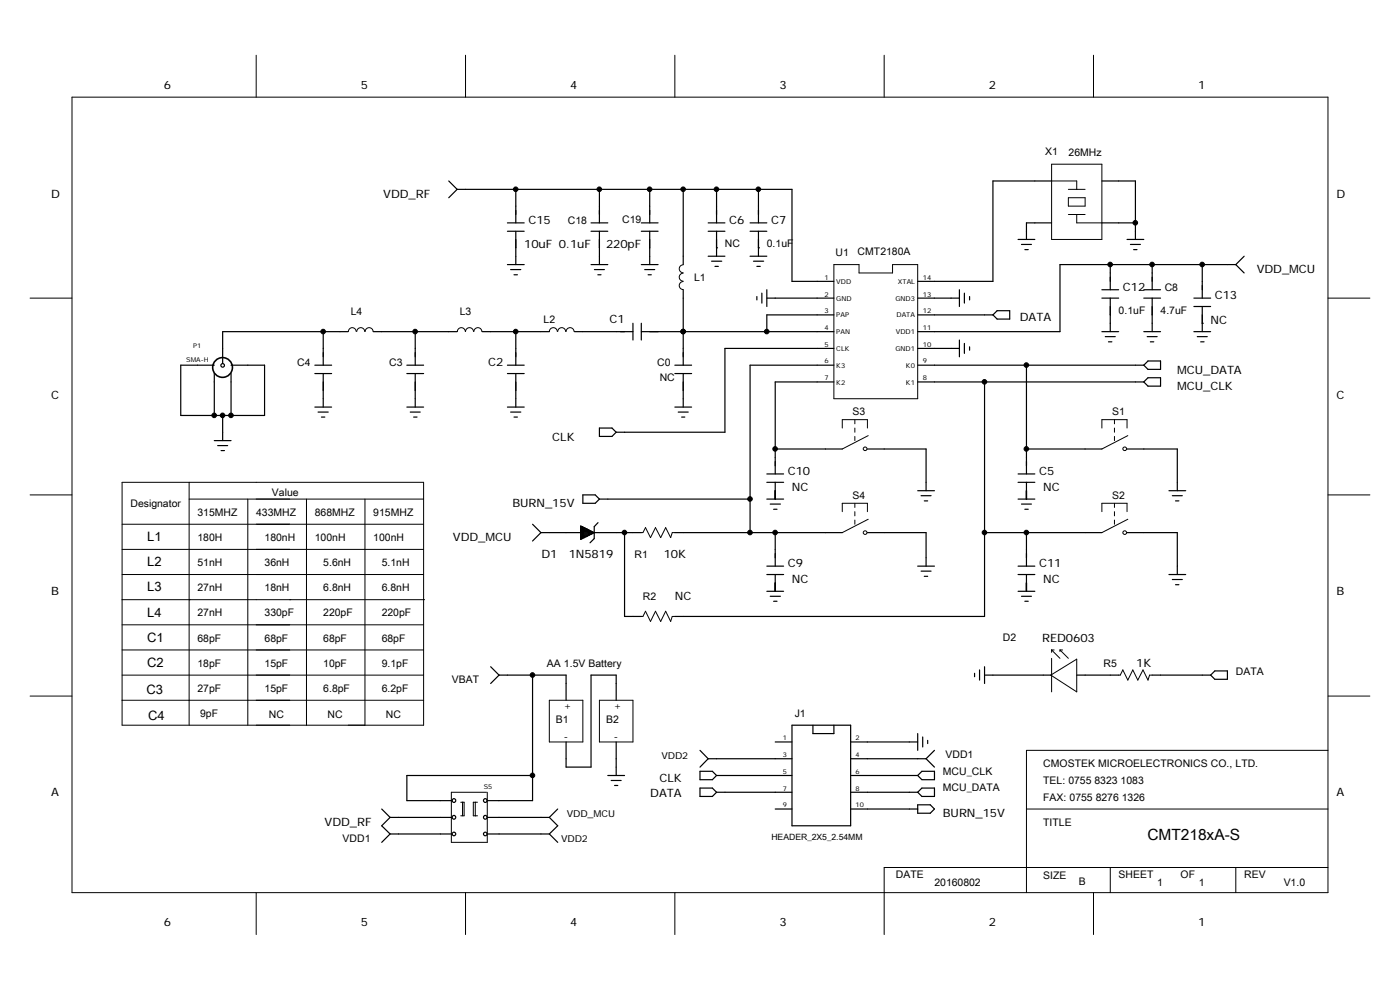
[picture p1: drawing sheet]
<svg xmlns="http://www.w3.org/2000/svg" width="297mm" height="210mm" viewBox="0 0 297 210" stroke-linecap="round" stroke-linejoin="round" font-family="sans-serif">
<g fill="none" stroke="#000" stroke-width=".21">
<path d="M54.3 11.7v8.9M98.8 11.7v8.9M143.2 11.7v8.9M187.6 11.7v8.9M232 11.7v8.9M15.3 20.6h266.4v168.7h-266.4zM223.1 34.8h10.7v16h-10.7zM223.1 38.4h5.3v1.8M144.9 56.2a.85 .85 0 0 0-.8 .8 .85 .85 0 0 0 .8 .9M144.9 57.9a.85 .85 0 0 0-.8 .9 .85 .85 0 0 0 .8 .8M144.9 59.7a.85 .85 0 0 0-.8 .9 .85 .85 0 0 0 .8 .8M176.9 56.1h5.3v1.8h7.1v-1.8h5.4v28.5h-17.8z"/>
<path d="M226.6 40.2h3.6M226.6 45.5h3.6M226.6 41.9h3.6v1.8h-3.6zM228.4 45.5v1.8h5.4M6.4 63.2h8.9M73.9 70.3a.83 .83 0 0 1 .8-.8 .83 .83 0 0 1 .9 .8M75.7 70.3a.85 .85 0 0 1 .8-.8 .85 .85 0 0 1 .9 .8M77.5 70.3a.85 .85 0 0 1 .8-.8 .85 .85 0 0 1 .9 .8M97 70.3a.85 .85 0 0 1 .9-.8 .85 .85 0 0 1 .8 .8M98.8 70.3a.85 .85 0 0 1 .8-.8 .85 .85 0 0 1 .8 .8M100.5 70.3a.85 .85 0 0 1 .9-.8 .85 .85 0 0 1 .8 .8M116.5 70.3a.85 .85 0 0 1 .9-.8 .85 .85 0 0 1 .8 .8"/>
<path d="M118.3 70.3a.85 .85 0 0 1 .9-.8 .85 .85 0 0 1 .8 .8M120.1 70.3a.85 .85 0 0 1 .8-.8 .85 .85 0 0 1 .9 .8M281.7 63.2h8.9M178.7 90.8v-1.8h5.3v1.8M181.3 89v.9M181.3 90.8v.9M181.3 92.6v.9M184.2 92.4l-5.5 2.8M233.8 90.8v-1.8h5.3v1.8M236.4 89v.9M236.4 90.8v.9M236.4 92.6v.9"/>
<path d="M239.3 92.4l-5.5 2.8M6.4 105h8.9M25.9 102.3h64v51.5h-64zM25.9 116.5h64M25.9 111.2h64M40.1 102.3v51.5M40.1 105.9h49.8M52.6 105.9v47.9M65 105.9v47.9M77.4 105.9v47.9M136.1 113h.3l.5-1.1 1.1 2.1 1.1-2.1 1.1 2.1 1-2.1 1.1 2.1 .3-1h.6M178.7 108.5v-1.7h5.3v1.7"/>
<path d="M181.3 106.8v.8M181.3 108.5v.9M181.3 110.3v.9M184.2 110.1l-5.5 2.9M233.8 108.5v-1.7h5.3v1.7M236.4 106.8v.8M236.4 108.5v.9M236.4 110.3v.9M239.3 110.1l-5.5 2.9M281.7 105h8.9M25.9 121.9h64M25.9 132.5h64"/>
<path d="M25.9 137.9h64M25.9 127.2h64M40.1 127.2h.1M61.5 127.2h.1M89.9 127.2h.1M136.1 130.8h.3l.5-1.1 1.1 2.1 1.1-2.1 1.1 2.1 1-2.1 1.1 2.1 .3-1h.6M223.1 137.9h.5M223.1 137.9v.5M223.1 139.6v7.2M223.1 137.9l1.8 1.7M224.9 137.9h.5M224.9 137.9l1.7 1.7"/>
<path d="M224.9 137.9v.3M6.4 147.7h8.9M25.9 143.2h64M25.9 148.5h64M116.5 148.5h7.1v8.9h-7.1zM127.2 148.5h7.1v8.9h-7.1zM222.9 143.2l5.5-3.4v7zM237.3 143.2h.4l.5-1.1 1.1 2.2 1-2.2 1.1 2.2 1.1-2.2 1 2.2 .4-1.1h.5M281.7 159.2h-63.9v30.1M281.8 147.7h8.8M97.7 170.2h.8v2.9h-.8M98.1 170.2v2.9"/>
<path d="M100.8 170.2v2.9M101.3 170.2h-.9v2.9h.9M103.2 168.1h-7.4v10.6h7.6v-10.6M217.8 171.6h63.9M54.3 189.3v8.9M98.8 189.3v8.9M143.2 189.3v8.9M217.8 184h.1M232 189.3v8.9M235.5 184v5.3M262.2 184v5.3M281.7 184h-94.1v14.2"/>
<circle cx="183.5" cy="95.2" r=".39"/>
<circle cx="238.6" cy="95.2" r=".39"/>
<circle cx="183.5" cy="113" r=".39"/>
<circle cx="238.6" cy="113" r=".39"/>
</g>
<g fill="none" stroke="#000" stroke-width=".25">
<path d="M95.2 38.4l1.8 1.8M223.1 38.4h-12.5v21.3h-15.9M233.8 38.4h7.1v12.4M97 40.2h71v19.5h8.9M97 40.2l-1.8 1.7M107.6 47.3h3.6M107.6 49.1h3.6M107.6 56.1h3.6M108.3 57.2h2.2M109 58.3h.8M109.4 40.2v7.1M109.4 49.1v7"/>
<path d="M125.4 47.3h3.5M125.4 49.1h3.5M125.4 56.1h3.5M126.1 57.2h2.1M126.8 58.3h.7M127.2 40.2v7.1M127.2 49.1v7M136.1 47.3h3.5M136.1 49.1h3.5M136.1 56.1h3.5M136.8 57.2h2.1M137.5 58.3h.7"/>
<path d="M137.8 40.2v7.1M137.8 49.1v7M144.9 40.2v15.9M150.2 47.3h3.6M150.2 49.1h3.6M150.2 54.3h3.6M151 55.4h2.1M151.7 56.5h.7M152 52.6h.1M152 40.2v7.1M152 49.1v5.2M159.1 47.3h3.6"/>
<path d="M159.1 49.1h3.6M159.1 54.3h3.6M159.8 55.4h2.2M160.6 56.5h.7M160.9 52.6h.1M160.9 40.2v7.1M160.9 49.1v5.2M216 50.8h3.5M216.7 51.9h2.1M217.4 53h.7M223.1 47.3h-5.3v3.5M233.8 47.3h7.1"/>
<path d="M235.5 56.1v5.4M239.1 50.8h3.5M239.8 51.9h2.1M240.5 53h.7M244.4 56.1v5.4M255.1 56.1v7.1M262.2 56.1h-37.3v14.3h-30.2M262.2 56.1l1.7 1.8M263.9 54.3l-1.7 1.8M45.5 77.5h-7.2v10.6h17.8v-10.6h-7.1M45.5 79.2v8.9M49 79.2v8.9"/>
<path d="M66.8 77.5h3.6M66.8 79.2h3.6M68.6 70.4v7.1M68.6 79.2v7.2M73.9 70.4h-26.7v6.7M79.2 70.4h17.8M86.3 77.5h3.6M86.3 79.2h3.6M88.1 70.4v7.1M88.1 79.2v7.2M102.3 70.4h14.2M107.6 77.5h3.6"/>
<path d="M107.6 79.2h3.6M109.4 70.4v7.1M109.4 79.2v7.2M121.9 70.4h12.4M134.3 68.6v3.5M136.1 70.4h40.8M136.1 68.6v3.5M143.2 77.5h3.5M143.2 79.2h3.5M144.9 70.4h.1M144.9 61.5v16M144.9 79.2v7.2"/>
<path d="M160.6 62.9v.7M161.6 62.2v2.1M162.7 63.2h14.2M162.7 61.5v3.5M176.9 77.5h-17.8v35.5M176.9 66.8h-14.2v3.6M176.9 73.9h-23.1v17.8h-23.1M194.7 63.2h8.8M194.7 77.5h47.9M194.7 66.8h15.9M194.7 73.9h8.8M203.5 61.5v3.5"/>
<path d="M203.5 72.1v3.6M204.6 62.2v2.1M204.6 72.8v2.2M205.7 62.9v.7M205.7 73.6v.7M210.6 66.8l.9-.9h2.7v1.8h-2.7zM217.8 77.5v23M233.8 61.5h3.5M233.8 63.2h3.5M233.8 70.4h3.5M234.5 71.4h2.1M235.2 72.5h.7"/>
<path d="M235.5 63.2v7.2M242.6 61.5h3.6M242.6 63.2h3.6M242.6 70.4h3.6M242.6 77.5l.9-.9h2.7v1.8h-2.7zM243.4 71.4h2.1M244 72.5h.8M244.4 63.2v7.2M253.3 63.2h3.5M253.3 70.4h3.5M253.3 65h3.5M254 71.4h2.1"/>
<path d="M254.7 72.5h.7M255.1 68.6h.1M255.1 65v5.4M45.5 93.5h3.5M46.2 94.5h2.1M46.9 95.6h.7M47.2 88.1v5.4M66.8 86.4h3.6M67.5 87.4h2.1M68.2 88.5h.7M86.3 86.4h3.6M87 87.4h2.1"/>
<path d="M87.7 88.5h.8M107.6 86.4h3.6M108.3 87.4h2.2M109 88.5h.8M127.2 90.8h2.6l.9 .9-.9 .9h-2.6zM143.2 86.4h3.5M143.9 87.4h2.1M144.6 88.5h.7M164.5 95.2h14.2M176.9 81h-12.4v19.5M184 95.2h12.5v8.9M194.7 81h47.9"/>
<path d="M208.9 81v49.8h-65.7M217.8 95.2h16M239.1 95.2h10.7v8.9M242.6 81l.9-.9h2.7v1.8h-2.7zM113 111.2l1.8 1.8M114.8 113h8.8M114.8 113l-1.8 1.8M123.2 111.6l2.9 1.4-2.9 1.4zM123.2 114.2h.3M123.2 114h.8M123.2 113.8h1.3M123.2 113.5h1.8"/>
<path d="M123.2 113.3h2.4M123.2 113h2.9M123.2 112.8h2.4M123.2 112.5h1.9v.9M123.2 112.3h1.4M123.2 112h.9M123.2 111.8h.4M123.3 111.6v2.7M123.6 111.8v2.4M123.6 105h2.7l.9 .9-.9 .9h-2.7zM123.8 111.9v2.2M124.1 112v2"/>
<path d="M124.3 112.1v1.8M124.6 112.3v1.4M124.8 112.4v1.2M125.3 112.6v.8M125.6 112.8v.4M125.8 112.9v.2M126.1 113h10M126.9 110.9l-.8 .8v2.5l-.9 .9M127.2 105.9h31.9M132.5 113v17.8h3.6M143.2 113h35.5M162.7 100.5h3.5"/>
<path d="M162.7 102.3h3.5M162.7 105.9h3.5M163.4 106.9h2.2M164.1 108h.7M164.5 102.3v3.6M164.5 113v7.1M184 113h12.5v7.1M194.7 104.1h3.5M195.4 105.1h2.1M196.1 106.2h.7M208.9 113h24.9M216 100.5h3.5"/>
<path d="M216 102.3h3.5M216 105.9h3.5M216.7 106.9h2.1M217.4 108h.7M217.8 102.3v3.6M217.8 113v7.1M239.1 113h10.7v8.9M248 104.1h3.5M248.7 105.1h2.1M249.4 106.2h.7M162.7 120.1h3.5M162.7 121.9h3.5"/>
<path d="M162.7 125.4h3.5M163.4 126.5h2.2M164.1 127.5h.7M164.5 121.9v3.5M194.7 120.1h3.5M195.4 121.2h2.1M196.1 122.3h.7M216 120.1h3.5M216 121.9h3.5M216 125.4h3.5M216.7 126.5h2.1M217.4 127.5h.7"/>
<path d="M217.8 121.9v3.5M248 121.9h3.5M248.7 122.9h2.1M249.4 124h.7M104.1 141.4l1.8 1.8M105.9 143.2h14.2v5.3M105.9 143.2l-1.8 1.8M113 143.2v26.6h-9.6M130.7 148.5v-5.3h-5.3v19.5h-5.3v-5.3M130.7 157.4v7.1M148.5 159.2l1.7 1.7M164.5 157.4h3.5"/>
<path d="M168 153.8h12.5v21.4h-12.5zM172.5 153.8v1.8h4.4v-1.8M180.5 157.4h14.2M194.7 155.6v3.6M195.7 156.3v2.1M196.8 157v.7M198.2 159.2l-1.7 1.7M206.7 142.8v.7M207.8 142.1v2.2M208.9 143.2h14.2M208.9 141.4v3.6M228.4 143.2h8.9"/>
<path d="M244.4 143.2h12.4M256.8 143.2l.9-.9h2.7v1.8h-2.7zM81 171.6l1.8 1.8M82.8 173.4h13.1M82.8 176.9h13.1M82.8 173.4l-1.8 1.8 1.8 1.7M82.8 176.9l-1.8 1.8M103.4 173.4h13.1M103.4 176.9h13.1M113 164.5h-26.7v5.3h9.6M116.5 173.4l1.8 1.8-1.8 1.7M116.5 176.9l1.8 1.8"/>
<path d="M118.3 171.6l-1.8 1.8M128.9 164.5h3.6M129.7 165.6h2.1M130.4 166.6h.7M148.5 163.6h2.6l.9 .9-.9 .9h-2.6zM148.5 167.2h2.6l.9 .9-.9 .8h-2.6zM150.2 160.9h17.8M150.2 160.9l-1.7 1.8M152 164.5h16M152 168.1h16M164.5 171.6h3.5M180.5 160.9h16"/>
<path d="M180.5 164.5h14.2M180.5 168.1h14.2M180.5 171.6h14.2M194.7 170.7h2.7l.8 .9-.8 .9h-2.7zM195.6 163.6h2.6v1.8h-2.6l-.9-.9zM195.6 167.2h2.6v1.7h-2.6l-.9-.8zM196.5 160.9l1.7 1.8"/>
<circle cx="47.2" cy="77.5" r=".38"/>
<circle cx="96.3" cy="173.4" r=".39"/>
<circle cx="96.3" cy="169.8" r=".39"/>
<circle cx="96.3" cy="176.9" r=".38"/>
<circle cx="102.9" cy="173.4" r=".39"/>
<circle cx="102.9" cy="169.8" r=".39"/>
<circle cx="102.9" cy="176.9" r=".38"/>
</g>
<circle cx="47.2" cy="77.9" r="2.1" fill="none" stroke="#000" stroke-width=".34"/>
<g fill="#000" stroke="#000" stroke-width=".21">
<circle cx="109.4" cy="40.1" r=".49"/>
<circle cx="127.1" cy="40.1" r=".49"/>
<circle cx="137.8" cy="40.1" r=".49"/>
<circle cx="144.9" cy="40.1" r=".49"/>
<circle cx="152" cy="40.1" r=".49"/>
<circle cx="160.9" cy="40.1" r=".49"/>
<circle cx="235.5" cy="56.1" r=".49"/>
<circle cx="240.8" cy="47.3" r=".49"/>
<circle cx="244.4" cy="56.1" r=".49"/>
<circle cx="255" cy="56.1" r=".49"/>
<circle cx="68.6" cy="70.3" r=".49"/>
<circle cx="88.1" cy="70.3" r=".49"/>
<circle cx="109.4" cy="70.3" r=".49"/>
<circle cx="144.9" cy="70.3" r=".49"/>
<circle cx="162.7" cy="70.3" r=".49"/>
<circle cx="217.7" cy="77.4" r=".49"/>
<circle cx="45.4" cy="88.1" r=".49"/>
<circle cx="47.2" cy="88.1" r=".49"/>
<circle cx="49" cy="88.1" r=".49"/>
<circle cx="164.4" cy="95.2" r=".49"/>
<circle cx="208.8" cy="81" r=".49"/>
<circle cx="217.7" cy="95.2" r=".49"/>
<circle cx="132.5" cy="113" r=".49"/>
<circle cx="159.1" cy="113" r=".49"/>
<circle cx="159.1" cy="105.8" r=".49"/>
<circle cx="164.4" cy="113" r=".49"/>
<circle cx="208.8" cy="113" r=".49"/>
<circle cx="217.7" cy="113" r=".49"/>
<circle cx="113" cy="143.2" r=".49"/>
<circle cx="113" cy="164.5" r=".49"/>
</g>
<text font-size="3.3" x="243.4" y="178.1">CMT218xA-S</text>
<g font-size="2.7">
<text x="31.2" y="114.8">L1</text>
<text x="31.2" y="120.1">L2</text>
<text x="31.2" y="125.4">L3</text>
<text x="31.2" y="130.9">L4</text>
<text x="31.2" y="136.1">C1</text>
<text x="31.2" y="141.4">C2</text>
<text x="31.1" y="147.3">C3</text>
<text x="31.4" y="152.8">C4</text>
</g>
<g font-size="2.4">
<text x="34.8" y="18.8">6</text>
<text x="76.5" y="18.8">5</text>
<text x="121" y="18.8">4</text>
<text x="165.3" y="18.8">3</text>
<text x="209.8" y="18.8">2</text>
<text x="254.2" y="18.8">1</text>
<text x="10.8" y="41.9">D</text>
<text x="81.3" y="41.9">VDD_RF</text>
<text x="283.5" y="41.9">D</text>
<text x="112.1" y="47.4">C15</text>
<text x="154.7" y="47.4">C6</text>
<text x="163.6" y="47.4">C7</text>
<text x="111.2" y="52.7">10uF 0.1uF</text>
<text x="128.6" y="52.7">220pF</text>
<text x="266.6" y="58">VDD_MCU</text>
<text x="238.2" y="61.6">C12</text>
<text x="257.7" y="63.4">C13</text>
<text x="129.3" y="68.6">C1</text>
<text x="216.4" y="68.1">DATA</text>
<text x="256.8" y="68.7">NC</text>
<text x="103.5" y="77.6">C2</text>
<text x="249.8" y="79.2">MCU_DATA</text>
<text x="249.8" y="82.8">MCU_CLK</text>
<text x="10.8" y="84.6">C</text>
<text x="283.5" y="84.6">C</text>
<text x="117.2" y="93.5">CLK</text>
<text x="167.1" y="100.7">C10</text>
<text x="220.4" y="100.7">C5</text>
<text x="108.7" y="107.6">BURN_15V</text>
<text x="168" y="104.2">NC</text>
<text x="221.3" y="104.2">NC</text>
<text x="96.1" y="114.8">VDD_MCU</text>
<text x="114.8" y="118.4">D1</text>
<text x="120.6" y="118.3">1N5819</text>
<text x="140.8" y="118.4">10K</text>
<text x="167.1" y="120.3">C9</text>
<text x="168" y="123.7">NC</text>
<text x="220.4" y="120.3">C11</text>
<text x="221.3" y="123.7">NC</text>
<text x="10.8" y="126.3">B</text>
<text x="143.2" y="127.3">NC</text>
<text x="283.5" y="126.3">B</text>
<text x="221.1" y="136.1">RED0603</text>
<text x="241" y="141.5">1K</text>
<text x="139.9" y="165.9">CLK</text>
<text x="10.8" y="168.9">A</text>
<text x="138" y="169.1">DATA</text>
<text x="200" y="173.4">BURN_15V</text>
<text x="283.5" y="168.9">A</text>
<text x="68.9" y="175.2">VDD_RF</text>
<text x="34.8" y="196.5">6</text>
<text x="76.5" y="196.5">5</text>
<text x="121" y="196.5">4</text>
<text x="165.3" y="196.5">3</text>
<text x="209.8" y="196.5">2</text>
<text x="254.2" y="196.5">1</text>
</g>
<g font-size="2.2">
<text x="221.7" y="32.9">X1</text>
<text x="226.7" y="33.1">26MHz</text>
<text x="120.5" y="47.4">C18</text>
<text x="132" y="47.3">C19</text>
<text x="153.8" y="52.4">NC</text>
<text x="162.7" y="52.4">0.1uF</text>
<text x="147.3" y="59.7">L1</text>
<text x="177.2" y="54.3">U1</text>
<text x="181.9" y="54.2">CMT2180A</text>
<text x="247.1" y="61.6">C8</text>
<text x="74.4" y="66.8">L4</text>
<text x="97.5" y="66.8">L3</text>
<text x="115.3" y="68.6">L2</text>
<text x="237.3" y="66.6">0.1uF</text>
<text x="246.2" y="66.6">4.7uF</text>
<text x="63.1" y="77.6">C4</text>
<text x="82.6" y="77.6">C3</text>
<text x="139.4" y="77.6">C0</text>
<text x="139.9" y="80.8">NC</text>
<text x="180.9" y="88.1">S3</text>
<text x="236" y="88.1">S1</text>
<text x="27.7" y="107.6">Designator</text>
<text x="57.7" y="105.1">Value</text>
<text x="180.9" y="105.9">S4</text>
<text x="236" y="105.9">S2</text>
<text x="41.9" y="109.4">315MHZ</text>
<text x="54.3" y="109.4">433MHZ</text>
<text x="66.8" y="109.4">868MHZ</text>
<text x="79.2" y="109.4">915MHZ</text>
<text x="41.9" y="114.8">180H</text>
<text x="56.1" y="114.8">180nH</text>
<text x="66.8" y="114.8">100nH</text>
<text x="79.2" y="114.8">100nH</text>
<text x="134.6" y="118.3">R1</text>
<text x="41.9" y="120.1">51nH</text>
<text x="41.9" y="125.4">27nH</text>
<text x="56.1" y="125.4">18nH</text>
<text x="56.1" y="120.1">36nH</text>
<text x="68.6" y="120.1">5.6nH</text>
<text x="68.6" y="125.4">6.8nH</text>
<text x="81" y="120.1">5.1nH</text>
<text x="81" y="125.4">6.8nH</text>
<text x="41.9" y="130.8">27nH</text>
<text x="56.1" y="130.8">330pF</text>
<text x="68.6" y="130.8">220pF</text>
<text x="81" y="130.8">220pF</text>
<text x="136.4" y="127.2">R2</text>
<text x="41.9" y="136.1">68pF</text>
<text x="56.1" y="136.1">68pF</text>
<text x="68.6" y="136.1">68pF</text>
<text x="81" y="136.1">68pF</text>
<text x="212.8" y="135.9">D2</text>
<text x="41.9" y="141.4">18pF</text>
<text x="56.1" y="141.4">15pF</text>
<text x="68.6" y="141.4">10pF</text>
<text x="81" y="141.4">9.1pF</text>
<text x="116" y="141.4">AA 1.5V Battery</text>
<text x="234.1" y="141.4">R5</text>
<text x="262.2" y="143.2">DATA</text>
<text x="41.9" y="146.8">27pF</text>
<text x="56.1" y="146.8">15pF</text>
<text x="68.6" y="146.8">6.8pF</text>
<text x="81" y="146.8">6.2pF</text>
<text x="95.8" y="145">VBAT</text>
<text x="42.5" y="152.1">9pF</text>
<text x="57" y="152.2">NC</text>
<text x="69.5" y="152.2">NC</text>
<text x="81.9" y="152.2">NC</text>
<text x="117.9" y="153.4">B1</text>
<text x="128.6" y="153.4">B2</text>
<text x="168.6" y="152.1">J1</text>
<text x="200.6" y="160.8">VDD1</text>
<text x="200" y="164.5">MCU_CLK</text>
<text x="200" y="167.9">MCU_DATA</text>
<text x="221.3" y="166.3">TEL: 0755 8323 1083</text>
<text x="221.3" y="162.7">CMOSTEK MICROELECTRONICS CO., LTD.</text>
<text x="221.3" y="169.8">FAX: 0755 8276 1326</text>
<text x="72.7" y="178.5">VDD1</text>
<text x="221.3" y="175.2">TITLE</text>
<text x="190.1" y="186.3">DATE</text>
<text x="198.2" y="188">20160802</text>
<text x="221.3" y="186.5">SIZE</text>
<text x="228.9" y="187.7">B</text>
<text x="237.3" y="186.3">SHEET</text>
<text x="245.5" y="188">1</text>
<text x="250.4" y="186.3">OF</text>
<text x="254.3" y="188">1</text>
<text x="263.9" y="186.3">REV</text>
<text x="272.3" y="188">V1.0</text>
</g>
<g font-size="2">
<text x="119.6" y="150.4">+</text>
<text x="130.3" y="150.4">+</text>
<text x="119.6" y="157">-</text>
<text x="130.3" y="157">-</text>
<text x="140.3" y="160.9">VDD2</text>
<text x="120.3" y="173.4">VDD_MCU</text>
<text x="119" y="178.7">VDD2</text>
</g>
<text font-size="1.8" x="163.7" y="178.3">HEADER_2X5_2.54MM</text>
<g font-size="1.4">
<text x="174.9" y="59.3">1</text>
<text x="195.7" y="59.3">14</text>
<text x="174.9" y="62.9">2</text>
<text x="177.4" y="60.2">VDD</text>
<text x="177.4" y="63.8">GND</text>
<text x="189.9" y="63.8">GND3</text>
<text x="190.5" y="60.2">XTAL</text>
<text x="195.7" y="62.9">13</text>
<text x="174.9" y="66.5">3</text>
<text x="174.9" y="70">4</text>
<text x="177.4" y="67.3">PAP</text>
<text x="177.4" y="70.9">PAN</text>
<text x="190" y="70.9">VDD1</text>
<text x="190.2" y="67.3">DATA</text>
<text x="195.7" y="66.5">12</text>
<text x="195.7" y="70">11</text>
<text x="39.5" y="76.7">SMA-H</text>
<text x="41" y="73.9">P1</text>
<text x="174.9" y="73.6">5</text>
<text x="174.9" y="77.1">6</text>
<text x="177.4" y="74.5">CLK</text>
<text x="189.9" y="74.5">GND1</text>
<text x="195.7" y="73.6">10</text>
<text x="195.7" y="77.1">9</text>
<text x="174.9" y="80.6">7</text>
<text x="177.4" y="78">K3</text>
<text x="177.4" y="81.6">K2</text>
<text x="192.2" y="78">K0</text>
<text x="192.2" y="81.6">K1</text>
<text x="195.7" y="80.6">8</text>
<text x="166.1" y="157">1</text>
<text x="166.1" y="160.6">3</text>
<text x="181.5" y="160.6">4</text>
<text x="181.5" y="157">2</text>
<text x="102.6" y="167.3">S5</text>
<text x="166.1" y="164.2">5</text>
<text x="166.1" y="167.7">7</text>
<text x="181.5" y="167.7">8</text>
<text x="181.5" y="164.2">6</text>
<text x="166.1" y="171.3">9</text>
<text x="181.5" y="171.3">10</text>
</g>
</svg>
